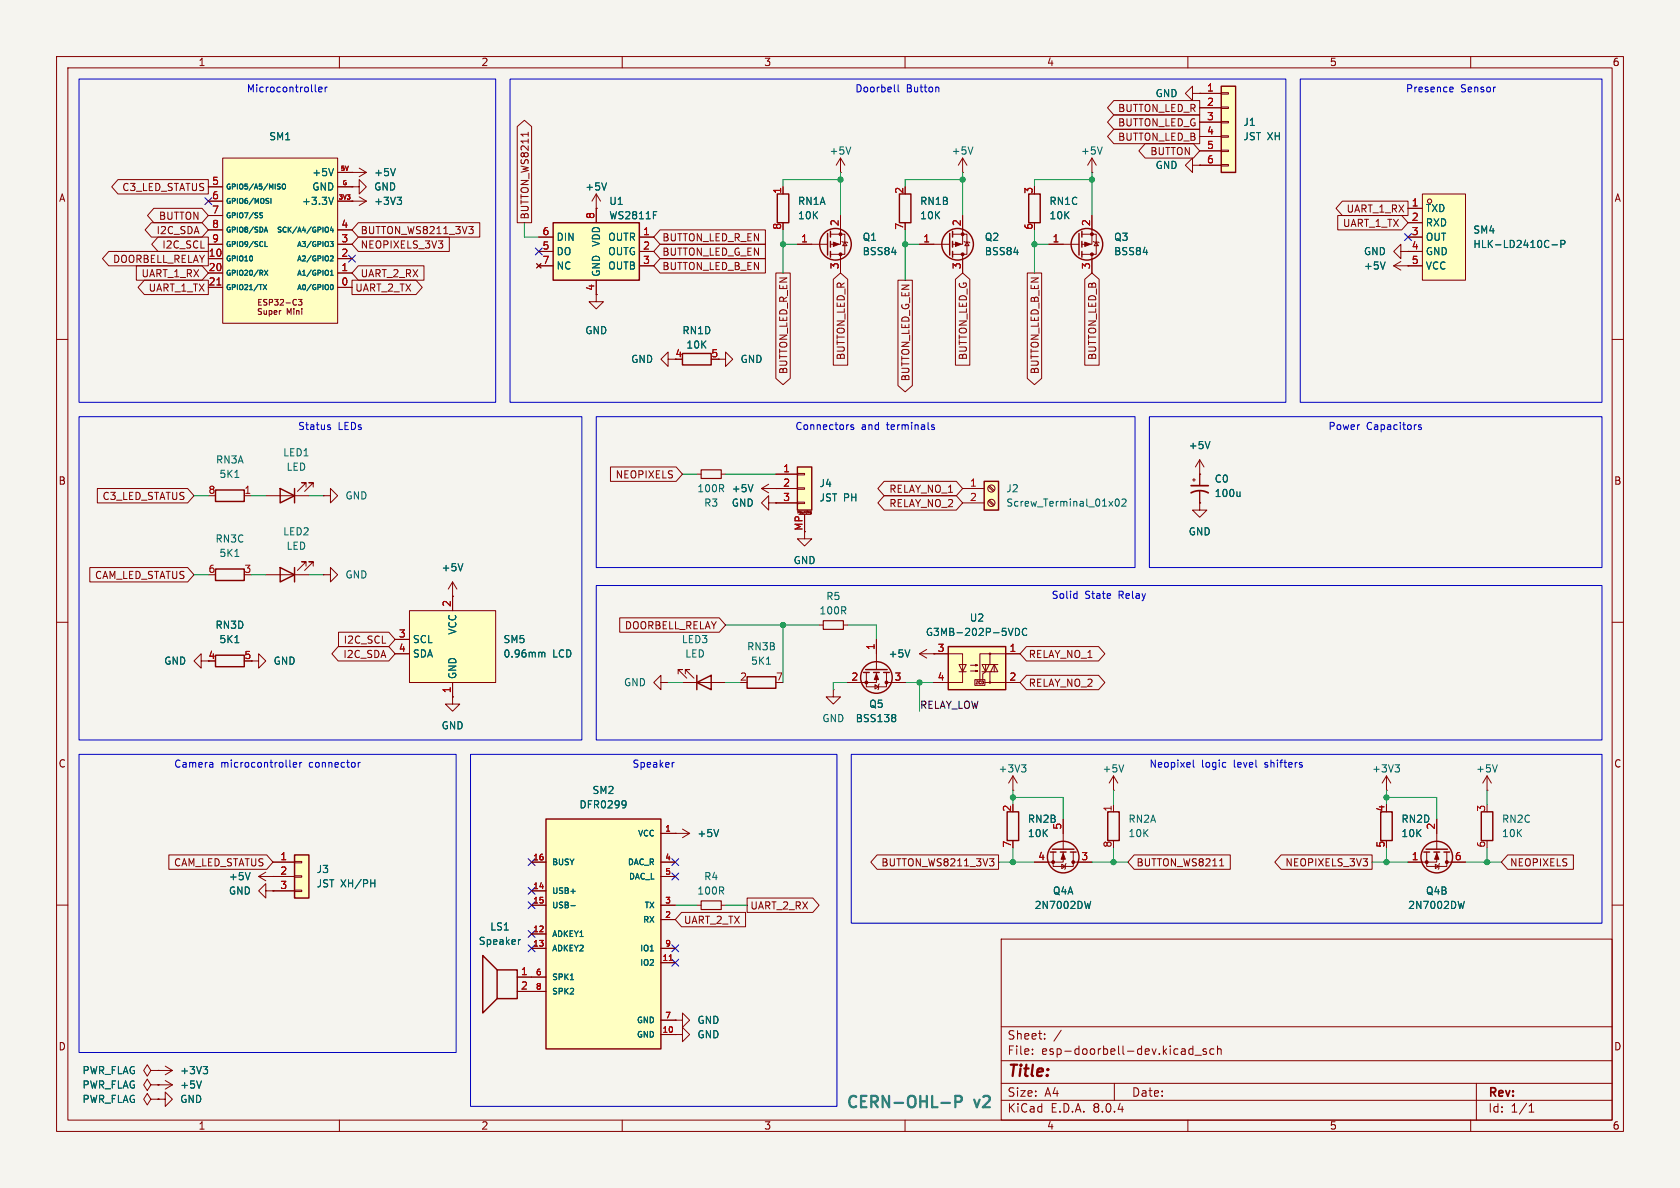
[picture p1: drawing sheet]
<svg xmlns="http://www.w3.org/2000/svg" width="297mm" height="210mm" viewBox="0 0 297 210" stroke-linecap="round" stroke-linejoin="round" font-family="sans-serif">
<path d="M0 0h297v210h-297z" fill="#f5f4ef" stroke="#f5f4ef" stroke-width=".18"/>
<g fill="none" stroke="#840000" stroke-width=".18">
<path d="M10 10h277v190h-277zM12 12h273v186h-273zM60 10v2M110 10v2M160 10v2M210 10v2M260 10v2M10 60h2M285 60h2M10 110h2M285 110h2M10 160h2"/>
<path d="M285 160h2M177 166h108v32h-108zM60 198v2M110 198v2M160 198v2M177 194.5h108M177 191.5h108M177 187.5h108M177 181.5h108M182.5 186.3v.1M182.5 185.5v.1M184.7 183.6v.1"/>
<path d="M184.7 182.8v.1M187.6 182.1l-1.3 2M197 191.5v3M210 198v2M210.9 184.9v1.5M210.9 185.5l-.4-.1-.3 .3v.4l.1 .2h.6M211.2 186.5h1.2M213.2 185.5l-.3-.1-.2 .2v.2l.5 .2v.3h-.5M214.6 185.5l-.4-.1-.3 .3v.4l.1 .2h.6M215.2 185.5l.3-.1 .3 .1 .1 .9M215.2 184.9v1.5M260 198v2"/>
<path d="M261 191.5v6.5M270.3 196.6h.9M270.3 195.5l.4-.4v1.5"/>
</g>
<path d="M167.6 114.3h10.2v7.6h-10.2z" fill="#ffffc2"/>
<g fill="none" stroke="#840000" stroke-width=".18">
<path d="M138.4 33v1.3M148.6 30.5h.1M148.6 38.1v5.1h-1.8M148.6 27.9l-.8 1.3M148.6 27.9v2.6M148.6 27.9l.8 1.3M170.2 38.1v5.1h-1.8M170.2 30.5h.1M170.2 27.9v2.6M170.2 27.9l-.8 1.3M170.2 27.9l.7 1.3M193 38.1v5.1h-1.7"/>
<path d="M141 43.2h5.3M146.8 41.4h2.6v3.6h-2.6M148.6 45v3.3M148.8 42.7l.2 .1h.7l.2 .1M149.4 42.8l.3 .6h-.7zM162.6 43.2h5.3M168.4 41.4h2.5v3.6h-2.5M170.2 45v3.3M170.4 42.7l.2 .1h.7l.1 .1M170.9 42.8l.4 .6h-.7zM185.4 43.2h5.4M191.3 41.4h2.5v3.6h-2.5"/>
<path d="M193 45v3.3M193.3 42.7l.1 .1h.8l.1 .1M193.8 42.8l.4 .6h-.8zM127 63.5h1.3v-1.3l1.2 1.3-1.2 1.3v-1.3M123.2 83.8h.8M127.5 83.8h.8M210.8 84.8h.5M211.1 84.6v.5M212.1 83.8h.1M212.1 81.3v4.6M212.1 86.9v2M212.1 81.3l-.8 1.3"/>
<path d="M212.1 81.3l.8 1.3M165.1 115.6h5.1v5.1h-5.1M169.5 117.5h1.3l-.6 1.2zM169.5 118.7h1.3M171.6 118.6h1.2l-.3 .1v-.2l.3 .1M171.6 117.6h1.2l-.3 .1v-.2l.3 .1M173.6 118.7h2.8l-.6-1.2-.7 1.2M174.2 117.5v1.2l-.5 .4v1M174.9 117.5l-.7 1.2-.6-1.2h2.8M175 118.7v2h5.3M175 115.6h-1.8v4.5M175.8 117.5v1.2"/>
<path d="M180.3 115.6h-5.3v1.9M172.3 120.1h1.8v1.1h-1.8zM174.1 120.7h.9M186.2 150.6v2.6h3.5v-2.6M187.7 152.8l.6 .4-.6 .3zM188 150.6v1.8h-5.1M188 144.8v5.3M188.5 152.7l-.2 .1v.7l-.1 .2M189.7 152.4h3.3M196.8 142.2v1.3M252.2 150.6v2.6h3.6v-2.6M253.7 152.8l.7 .4-.7 .3z"/>
<path d="M254 150.6v1.8h-5.1M254 144.8v5.3M254.5 152.7l-.1 .1v.7l-.1 .2M255.8 152.4h3.3"/>
<circle cx="175" cy="115.6" r=".13"/>
<circle cx="175" cy="120.7" r=".13"/>
</g>
<g fill="none" stroke="#840000" stroke-width=".25">
<path d="M137.4 34.3h2v5.1h-2zM159 34.3h2v5.1h-2zM181.9 34.3h2v5.1h-2zM146.3 41.3v3.8M146.8 40.9v1M146.8 42.7v1M146.8 44.5v1M167.9 41.3v3.8M168.4 40.9v1M168.4 42.7v1M168.4 44.5v1M190.8 41.3v3.8"/>
<path d="M191.3 40.9v1M191.3 42.7v1M191.3 44.5v1M120.6 62.5h5.1v2h-5.1zM167.6 114.3h10.2v7.6h-10.2zM178.1 143.5h2v5.1h-2zM185.7 150.6h1M186.1 150.1h3.8M187.5 150.6h1M189.2 150.6h1M195.8 143.5h2.1v5.1h-2.1zM244.1 143.5h2v5.1h-2z"/>
<path d="M251.7 150.6h1M252.1 150.1h3.8M253.5 150.6h1M255.3 150.6h1M261.9 143.5h2v5.1h-2z"/>
<circle cx="147.7" cy="43.2" r="2.79"/>
<circle cx="169.3" cy="43.2" r="2.79"/>
<circle cx="192.2" cy="43.2" r="2.79"/>
<circle cx="188" cy="151.5" r="2.79"/>
<circle cx="254" cy="151.5" r="2.79"/>
</g>
<path d="M150.4 26l-.4 1.2M172 26l-.4 1.2M213.9 78l-.4 1.3M219.2 86.9v.9M219.2 87.7l-.2 .1M179.5 111.1a.64 .64 0 0 1 .8 .6 .64 .64 0 0 1-.8 .6zM181.5 111.2a.6 .6 0 0 0-.8 .4 .6 .6 0 0 0 .6 .7l.2-.1M192.8 159.3l-.3 1.3M258.9 159.3l-.3 1.3" fill="none" stroke="#006464" stroke-width=".18"/>
<g fill="#840000" stroke="#840000" stroke-width=".18">
<path d="M147.3 42.8l1 .4-1 .4z"/>
<path d="M191.8 42.8l1 .4-1 .4z"/>
<path d="M168.9 42.8l1 .4-1 .4z"/>
<path d="M254 150.9l.4 1h-.8z"/>
<path d="M188 150.9l.3 1h-.7z"/>
<circle cx="148.6" cy="41.4" r=".25"/>
<circle cx="148.6" cy="45" r=".25"/>
<circle cx="193" cy="41.4" r=".25"/>
<circle cx="193" cy="45" r=".25"/>
<circle cx="170.2" cy="41.4" r=".25"/>
<circle cx="170.2" cy="45" r=".25"/>
<circle cx="252.2" cy="152.4" r=".25"/>
<circle cx="255.8" cy="152.4" r=".25"/>
<circle cx="186.2" cy="152.4" r=".25"/>
<circle cx="189.7" cy="152.4" r=".25"/>
</g>
<path d="M210.6 87.1a3.2 3.2 0 0 1 3 0M210.6 85.9h3" fill="none" stroke="#840000" stroke-width=".3"/>
<path d="M124 83.1h3.5v1.5h-3.5z" fill="none" stroke="#840000" stroke-width=".2"/>
<path d="M97.8 39.4h15.2v10.1h-15.2z" fill="#ffffc2"/>
<path d="M97.8 39.4h15.2v10.1h-15.2z" fill="none" stroke="#840000" stroke-width=".25"/>
<g fill="none" stroke="#840000" stroke-width=".18">
<path d="M62.2 35.6h.1M62.2 35.6h2.6M63.5 34.8l1.3 .8M64.8 35.6l-1.3 .7M105.4 36.8h.1M105.4 34.3v5.1M105.4 34.3l-.8 1.3M105.4 34.3l.8 1.3M94.9 46.6l.7 .8M95.2 41.9h2.6M95.2 44.5h2.6M95.2 47h2.6"/>
<path d="M95.6 46.6l-.7 .8M105.4 49.5v3.8h1.3l-1.3 1.3-1.3-1.3h1.3M113 41.9h2.6M113 44.5h2.6M113 47h2.6"/>
</g>
<path d="M70.2 34.9h.8l-.4 .5M70.7 35.4l.3 .2v.3l-.3 .2M107.2 32.3l-.4 1.3M115.5 37.4h.6" fill="none" stroke="#006464" stroke-width=".18"/>
<path d="M39.4 27.9h20.3v29.3h-20.3z" fill="#ffffc2"/>
<g fill="none" stroke="#840000" stroke-width=".18">
<path d="M36.8 35.6h2.6M36.8 33h2.6M36.8 38.1h2.6M39.4 27.9h20.3v29.3h-20.3zM59.7 35.6h2.5M59.7 33h2.5M59.7 30.5h5.1M62.2 30.5h.1M62.2 33h1.3v-1.2l1.3 1.2-1.3 1.3v-1.3M62.2 33h.1M63.5 29.7l1.3 .8M64.8 30.5l-1.3 .7"/>
<path d="M36.8 50.8h2.6M36.8 48.3h2.6M36.8 45.7h2.6M36.8 43.2h2.6M36.8 40.6h2.6M49.6 54.9h.1M52.7 52.9h.7l-.4 .4 .3 .1v.4l-.1 .1-.5-.1M59.7 50.8h2.5M59.7 48.3h2.5M59.7 45.7h2.5M59.7 43.2h2.5M59.7 40.6h2.5"/>
<path d="M246.4 47l1.2 .8M246.4 47h2.5M247.6 46.2l-1.2 .8M248.9 47h.1"/>
</g>
<g fill="none" stroke="#006464" stroke-width=".18">
<path d="M46 38l.4 .2-.1 .3h-.3M46 37.7h.4M47.4 35.1h.1M47.5 35.6v.3M47.9 35.1v.9M49.2 32.5l.3 .1M49.4 33l.1 .2-.1 .2M50 32.6l.3-.1 .1 .2 .1 .4-.2 .3-.4-.1v-.5zM59 34.9l-.5 1.2M59 29.8l-.5 1.3M69.9 29.8l-.4 1.3M46.5 50.3l.6 .9"/>
<path d="M46.7 41l.3-.8 .3 .8M46.8 47.8l.5 .9M46.8 40.8h.4M46.8 42.7v.9h.5M47.1 50.3l-.6 .9M47.3 47.8l-.5 .9M57.7 40.2h.2l.2 .3-.1 .4-.3 .1M58.4 42.7h.5l-.3 .3 .3 .1v.4h-.5M58.4 50.7l.2-.4a.43 .43 0 0 1 .3 .5 .43 .43 0 0 1-.4 .4l-.1-.3M58.4 45.3l.3-.1 .2 .3-.5 .6h.5M58.4 48.7h.5M58.4 48l.3-.2v.9"/>
<path d="M58.6 40.1l-.2 .6h.6M58.8 40.5v.5M244.9 46.3l-.4 1.3"/>
</g>
<path d="M38.3 50.4h.8" fill="none" stroke="#a90000" stroke-width=".18"/>
<path d="M251.5 34.3h7.6v15.2h-7.6z" fill="#ffffc2"/>
<g fill="none" stroke="#840000" stroke-width=".18">
<path d="M248.9 36.8h2.6M248.9 39.4h2.6M251.5 34.3h7.6v15.2h-7.6zM247.6 44.5v-1.3l-1.2 1.3 1.2 1.2v-1.2h3.9M248.9 41.9h2.6M248.9 47h2.6M47 87.6h7.6M54.1 86.1v-.8h-.8h.8l-1.5 1.6M55.4 86.1v-.8h-.8h.8l-1.6 1.6M47 101.6h7.6M54.1 100.1v-.8h-.8h.8l-1.5 1.5M55.4 100.1v-.8h-.8h.8l-1.6 1.5"/>
<path d="M27.9 189.2h.1M27.9 189.2h2.6M29.2 188.5l1.3 .7M30.5 189.2l-1.3 .8"/>
<circle cx="252.7" cy="35.6" r=".38"/>
</g>
<path d="M274.4 43.3h.9M275.9 43.2l.6-.1 .2-.2-.1-.3-.7-.1v1.3M35.9 188.5h.8l-.4 .5M36.5 189l.2 .3v.3l-.2 .2" fill="none" stroke="#006464" stroke-width=".18"/>
<path d="M49.5 86.4l2.6 1.2-2.6 1.3zM52.1 86.4v2.5M49.5 100.3l2.6 1.3-2.6 1.3zM52.1 100.3v2.6" fill="none" stroke="#840000" stroke-width=".25"/>
<path d="M52.1 151.1h2.5v7.7h-2.5z" fill="#ffffc2"/>
<g fill="none" stroke="#840000" stroke-width=".18">
<path d="M118.1 63.5v-1.3l-1.3 1.3 1.3 1.3v-1.3h1.3M43.2 87.6h1.2M57.1 87.6h1.3v-1.2l1.3 1.2-1.3 1.3v-1.3M57.1 87.6h.1M35.6 116.8v-1.2l-1.3 1.2 1.3 1.3v-1.3h1.2M44.4 116.8h1.3v-1.2l1.3 1.2-1.3 1.3v-1.3M57.1 101.6h1.3v-1.3l1.3 1.3-1.3 1.3v-1.3M57.1 101.6h.1M80 105.4h.1M80 102.9l-.8 1.2M80 102.9v2.5M80 102.9l.8 1.2"/>
<path d="M80 123.2v1.3h1.3l-1.3 1.2-1.3-1.2h1.3M80 123.2h.1M45.7 154.9h6.4M45.7 154.9l1.3 .8M47 157.5v-1.3l-1.3 1.3 1.3 1.3v-1.3h1.3M47 154.2l-1.3 .7M48.3 157.5h.1M48.3 154.9h.1M48.3 152.4h3.8M48.3 157.5h3.8M52.1 157.4h1.2v.2h-1.2zM52.1 154.8h1.2v.3h-1.2z"/>
<path d="M52.1 152.3h1.2v.2h-1.2zM26.7 194.3l-.7-1-.6 1 .6 1 .7-1h1.2M26.7 191.8l-.7-1-.6 1 .6 1 .7-1h1.2M26.7 189.2l-.7-1-.6 1 .6 1 .7-1h1.2M27.9 194.3h.1M27.9 191.8h.1M27.9 189.2h.1M27.9 194.3h1.3v-1.3l1.3 1.3-1.3 1.3v-1.3M27.9 191.8h2.6M29.2 191l1.3 .8M30.5 191.8l-1.3 .7"/>
</g>
<path d="M38.1 86.6h5.1v2h-5.1zM38.1 115.8h5.1v2.1h-5.1zM38.1 100.6h5.1v2h-5.1zM52.1 151.1h2.5v7.7h-2.5z" fill="none" stroke="#840000" stroke-width=".25"/>
<path d="M41.5 98.4h.7M41.5 84.4h.7M81.8 99.6l-.4 1.3M41.5 113.6h.7M44.2 154.2l-.4 1.3M65.5 156.1h.8M66.3 155.5v1.3M35.6 191.1l-.4 1.2" fill="none" stroke="#006464" stroke-width=".18"/>
<path d="M72.4 108h15.2v12.7h-15.2z" fill="#ffffc2"/>
<path d="M210.8 16.5v-1.3l-1.3 1.3 1.3 1.3v-1.3h1.3M212.1 16.5h.1M193 30.5h.1M193 27.9l-.7 1.3M193 27.9v2.6M193 27.9l.8 1.3M69.8 113h2.6M69.8 115.6h2.6M72.4 108h15.2v12.7h-15.2zM80 105.4v2.6M80 120.7v2.5" fill="none" stroke="#840000" stroke-width=".18"/>
<path d="M194.9 26l-.5 1.2M95.8 115.5l.2-.2 .3 .1v.7" fill="none" stroke="#006464" stroke-width=".18"/>
<path d="M215.9 15.2h2.5v15.3h-2.5z" fill="#ffffc2"/>
<g fill="none" stroke="#840000" stroke-width=".18">
<path d="M212.1 16.5h3.8M212.1 19.1h3.8M215.9 18.9h1.3v.3h-1.3zM215.9 16.4h1.3v.2h-1.3zM210.8 29.2v-1.3l-1.3 1.3 1.3 1.3v-1.3h1.3M212.1 29.2h.1M212.1 21.6h3.8M212.1 24.1h3.8M212.1 26.7h3.8M212.1 29.2h3.8M215.9 29.1h1.3v.2h-1.3zM215.9 26.5h1.3v.3h-1.3z"/>
<path d="M215.9 24h1.3v.3h-1.3zM215.9 21.5h1.3v.2h-1.3z"/>
</g>
<path d="M215.9 15.2h2.5v15.3h-2.5z" fill="none" stroke="#840000" stroke-width=".25"/>
<path d="M174 85.1h2.5v5.1h-2.5z" fill="#ffffc2"/>
<path d="M174 85.1h2.5v5.1h-2.5z" fill="none" stroke="#840000" stroke-width=".25"/>
<g fill="none" stroke="#840000" stroke-width=".18">
<path d="M170.2 86.4h3.8M170.2 88.9h3.8M174.7 88.6l.9 .8M174.7 86l.9 .9M174.9 88.4l.9 .8M174.9 85.9l.9 .8"/>
<circle cx="175.3" cy="86.4" r=".63"/>
<circle cx="175.3" cy="88.9" r=".63"/>
</g>
<path d="M197.3 88.3l.1-.1a.68 .68 0 0 1 .5 .6 .68 .68 0 0 1-.5 .7l-.1-.1-.2-.4zM198.4 88.3l.4-.1 .3 .4-.8 .9h.8" fill="none" stroke="#006464" stroke-width=".18"/>
<path d="M141 82.6h2.5v7.6h-2.5z" fill="#ffffc2"/>
<g fill="none" stroke="#840000" stroke-width=".18">
<path d="M137.2 83.8h3.8M137.2 86.4h3.8M137.2 88.9h3.8M141 88.8h1.2v.2h-1.2zM141 86.2h1.2v.3h-1.2zM141 83.7h1.2v.2h-1.2zM141.2 90.9h2.1M142.2 90.9v3.1M143.3 90.5h.1v.3h-.1M143.3 90.7h.1M212.1 88.9v1.3h1.3l-1.3 1.2-1.3-1.2h1.3M212.1 88.9h.1"/>
<path d="M153.2 118.9v2.5h3.5v-2.5M154.9 118.9v1.8h-5M154.9 113v5.4M154.7 121l.6 .4-.6 .4zM155.4 120.9l-.1 .1v.8l-.1 .1M156.7 120.7h3.3M119.4 147.3h.1M119.4 147.3h2.5M120.6 146.6l1.3 .7M121.9 147.3l-1.3 .8M91.4 172.7h2.6M91.4 175.3h2.6"/>
<path d="M119.4 180.3h1.2v-1.2l1.3 1.2-1.3 1.3v-1.3M119.4 180.3h.1"/>
</g>
<g fill="none" stroke="#840000" stroke-width=".25">
<path d="M141 82.6h2.5v7.6h-2.5zM152.7 118.9h1M153 118.4h3.8M154.4 118.9h1M156.2 118.9h1M87.9 171.5h3.5v5h-3.5zM87.9 171.5l-2.6-2.6v10.2l2.6-2.6"/>
<circle cx="154.9" cy="119.8" r="2.79"/>
</g>
<path d="M158.1 126.3l.3 .3-.3 .3 .3 .2v.2l-.3 .3M127.1 146.6l-.5 1.3M92 166.1l-.3 .1" fill="none" stroke="#006464" stroke-width=".18"/>
<g fill="#840000" stroke="#840000" stroke-width=".18">
<path d="M154.9 119.1l.4 1h-.7z"/>
<circle cx="153.2" cy="120.6" r=".25"/>
<circle cx="156.7" cy="120.6" r=".25"/>
</g>
<path d="M96.5 144.8h20.3v40.6h-20.3z" fill="#ffffc2"/>
<path d="M123.2 119.4v2.5M132.1 119.6h5.1v2.1h-5.1zM123.2 120.7l2.5-1.3v2.5zM96.5 144.8h20.3v40.6h-20.3z" fill="none" stroke="#840000" stroke-width=".25"/>
<g fill="none" stroke="#840000" stroke-width=".18">
<path d="M196.9 17.8h15.2v2.5h-15.2l-1.1-1.2zM212.1 16.5h.1M212.1 16.5h3.8M212.1 19.1h3.8M20.9 31.7h15.9v2.6h-15.9l-1.2-1.3zM26.8 39.4h8.9l1.1 1.2-1.1 1.3h-8.9l-1.1-1.3zM27.2 36.8h8.5l1.1 1.3-1.1 1.3h-8.5l-1.1-1.3zM36.8 35.6h2.6M36.8 33h2.6M36.8 38.1h2.6M59.7 35.6h2.5M59.7 33h2.5"/>
<path d="M59.7 30.5h2.5M62.2 33h.1M62.2 30.5h.1M62.2 35.6h.1M63.3 39.4h21.5v2.5h-21.5l-1.1-1.3zM91.4 22.4l1.3-1.1 1.3 1.1v17h-2.6zM93.4 23.4v.7M105.4 36.8h.1M105.4 36.8v2.6M138.4 33v1.3M148.6 38.1v2.5M170.2 38.1v2.5"/>
<path d="M193 38.1v2.5M196.9 22.9h15.2v2.5h-15.2l-1.1-1.3zM196.9 20.3h15.2v2.6h-15.2l-1.1-1.3zM202.4 25.4h8.6l1.1 1.3-1.1 1.2h-8.6l-1.1-1.2zM212.1 29.2h.1M212.1 21.6h3.8M212.1 24.1h3.8M212.1 26.7h3.8M212.1 29.2h3.8M236.5 38.1h11.3l1.1 1.3-1.1 1.2h-11.3zM237.3 35.6h11.6v2.5h-11.6l-1.1-1.3zM248.9 36.8h2.6"/>
<path d="M248.9 39.4h2.6M19.2 44.4h17.6v2.6h-17.6l-1.1-1.3zM24.1 47h11.6l1.1 1.3-1.1 1.2h-11.6zM25.5 49.5h11.3v2.6h-11.3l-1.1-1.3zM27.9 41.9h8.9v2.6h-8.9l-1.1-1.3zM36.8 50.8h2.6M36.8 48.3h2.6M36.8 45.7h2.6M36.8 43.2h2.6M36.8 40.6h2.6M59.7 50.8h2.5M59.7 48.3h2.5"/>
<path d="M59.7 45.7h2.5M59.7 43.2h2.5M59.7 40.6h2.5M62.2 49.5h11.3l1.2 1.3-1.2 1.3h-11.3zM63.3 47h11.7v2.5h-11.7l-1.1-1.2zM63.3 41.9h16.1v2.6h-16.1l-1.1-1.3zM82.9 40h.8l-.5 .5 .4 .1 .1 .5-.3 .2h-.3M94.9 46.6l.7 .8M95.2 41.9h2.6M95.2 44.5h2.6M95.2 47h2.6M95.6 46.6l-.7 .8"/>
<path d="M105.4 49.5v2.6M113 41.9h2.6M113 44.5h2.6M113 47h2.6M116.7 43.2h18.6v2.5h-18.6l-1.1-1.2zM116.7 45.7h18.6v2.6h-18.6l-1.1-1.3zM116.7 40.6h18.6v2.6h-18.6l-1.1-1.3zM137.2 48.3h2.5v18.6l-1.3 1.1-1.2-1.1zM141 43.2h2.5M147.3 49.4l1.3-1.1 1.3 1.1v15.2h-2.6zM148.6 45.7v2.6M158.7 49.5h2.6v18.7l-1.3 1.1-1.3-1.1z"/>
<path d="M162.6 43.2h2.5M168.9 49.4l1.3-1.1 1.3 1.1v15.2h-2.6zM170.2 45.7v2.6M181.6 48.3h2.6v18.6l-1.3 1.1-1.3-1.1zM185.4 43.2h2.6M191.8 49.4l1.2-1.1 1.3 1.1v15.2h-2.5zM193 45.7v2.6M248.9 47h.1M248.9 41.9h2.6M248.9 44.5h2.6M248.9 47h2.6M17.2 86.4h16l1.1 1.2-1.1 1.3h-16z"/>
<path d="M107.9 82.5h11.6l1.1 1.3-1.1 1.3h-11.6zM134.6 86.4l1.3 .7M134.6 86.4h6.4M135.9 88.9v-1.3l-1.3 1.3 1.3 1.3v-1.3h1.3M135.9 85.6l-1.3 .8M137.2 88.9h.1M137.2 86.4h.1M137.2 83.8h3.8M137.2 88.9h3.8M142.2 90.9v4.4h1.3l-1.3 1.2-1.2-1.2h1.2M156.3 87.6h12.8l1.1 1.3-1.1 1.3h-12.8l-1.1-1.3zM156.3 85.1h12.8l1.1 1.3-1.1 1.2h-12.8l-1.1-1.2z"/>
<path d="M212.1 83.8h.1M212.1 88.9h.1M212.1 83.8v2.1M212.1 86.9v2M15.9 100.3h17.3l1.1 1.3-1.1 1.3h-17.3zM59.8 114.3h8.9l1.1 1.3-1.1 1.2h-8.9l-1.1-1.2zM59.8 111.8h8.9l1.1 1.2-1.1 1.3h-8.9zM69.8 115.6h2.6M69.8 113h2.6M80 105.4h.1M80 105.4v2.6M109.6 109.2h17.6l1.1 1.3-1.1 1.3h-17.6z"/>
<path d="M119.9 119.1v-.7h.7h-.7l1.5 1.5M121.2 119.1v-.7h.7h-.7l1.5 1.5M144.8 110.5h.7M149.1 110.5h.8M154.9 113v2.6M162.6 115.6l1.2 .7M162.6 115.6h5M163.8 114.8l-1.2 .8M165.1 115.6h.1M177.8 115.6h2.5M181.5 114.3h12.7l1.1 1.3-1.1 1.2h-12.7l-1.2-1.2zM181.5 119.4h12.7l1.1 1.3-1.1 1.2h-12.7l-1.2-1.2z"/>
<path d="M80 123.2h.1M80 120.7v2.5M116.8 120.7v-1.3l-1.2 1.3 1.2 1.2v-1.2h1.3M118.1 120.7h.1M120.6 120.7h7.7M147.3 121.9v1.3h1.3l-1.3 1.3-1.3-1.3h1.3M147.3 121.9h.1M149.9 120.7h2.5M157.5 120.7h2.5M165.1 120.7h2.5M177.8 120.7h2.5M179.1 139.7h.1"/>
<path d="M179.1 137.2l-.8 1.2M179.1 137.2v2.5M179.1 137.2l.7 1.2M196.8 139.7h.1M196.8 137.2l-.7 1.2M196.8 137.2v2.5M196.8 137.2l.8 1.2M245.1 139.7h.1M245.1 137.2l-.8 1.2M245.1 137.2v2.5M245.1 137.2l.8 1.2M262.9 139.7h.1"/>
<path d="M262.9 137.2l-.8 1.2M262.9 137.2v2.5M262.9 137.2l.8 1.2M29.8 151.1h17.3l1.2 1.3-1.2 1.3h-17.3zM48.3 154.9h.1M48.3 157.5h.1M48.3 157.5h3.8M48.3 152.4h3.8M48.3 154.9h3.8M94 157.5h2.5M94 152.4h2.5M116.8 147.3h2.6"/>
<path d="M116.8 152.4h2.6M116.8 154.9h2.6M119.4 147.3h.1M132.1 158.7h11.6l1.1 1.3-1.1 1.3h-11.6zM155.1 151.1h21.4v2.6h-21.4l-1.2-1.3zM174.9 151.8h.8l-.4 .5 .4 .1v.4l-.2 .3h-.4M182.9 152.4h2.5M188 144.8v2.5M190.5 152.4h2.5M200.5 151.1h17v2.6h-17l-1.1-1.3zM215.6 153.1h.7M226.5 151.1h16.1v2.6h-16.1l-1.1-1.3z"/>
<path d="M248.9 152.4h2.6M254 144.8v2.5M256.5 152.4h2.6M266.5 151.1h11.7v2.6h-11.7l-1.1-1.3zM91.4 172.7h5.1M91.4 175.3h5.1M94 165.1h2.5M94 167.6h2.5M94 160h2.5M116.8 170.2h2.6M116.8 167.6h2.6M116.8 160h2.6"/>
<path d="M116.8 162.6h2.6M120.5 161.3h11.3v2.5h-11.3l-1.1-1.2zM123.2 160h.8M127.5 160h.8M27.9 191.8h.1M27.9 189.2h.1M27.9 194.3h.1M116.8 180.3h2.6M116.8 182.9h2.6M119.4 182.9h1.2v-1.3l1.3 1.3-1.3 1.3v-1.3M119.4 182.9h.1M119.4 180.3h.1"/>
</g>
<path d="M38.3 50.4h.8M118.3 169.8h.6" fill="none" stroke="#a90000" stroke-width=".18"/>
<g fill="none" stroke="#006464" stroke-width=".18">
<path d="M46 38l.4 .2-.1 .3h-.3M46 37.7h.4M47.4 35.1h.1M47.5 35.6v.3M47.9 35.1v.9M49.2 32.5l.3 .1M49.4 33l.1 .2-.1 .2M50 32.6l.3-.1 .1 .2 .1 .4-.2 .3-.4-.1v-.5zM59 34.9l-.5 1.2M59 29.8l-.5 1.3M69.9 29.8l-.4 1.3M70.2 34.9h.8l-.4 .5"/>
<path d="M70.7 35.4l.3 .2v.3l-.3 .2M107.2 32.3l-.4 1.3M115.5 37.4h.6M46.5 50.3l.6 .9M46.7 41l.3-.8 .3 .8M46.8 47.8l.5 .9M46.8 40.8h.4M46.8 42.7v.9h.5M47.1 50.3l-.6 .9M47.3 47.8l-.5 .9M57.7 40.2h.2l.2 .3-.1 .4-.3 .1M58.4 42.7h.5l-.3 .3 .3 .1v.4h-.5"/>
<path d="M58.4 50.7l.2-.4a.43 .43 0 0 1 .3 .5 .43 .43 0 0 1-.4 .4l-.1-.3M58.4 45.3l.3-.1 .2 .3-.5 .6h.5M58.4 48.7h.5M58.4 48l.3-.2v.9M58.6 40.1l-.2 .6h.6M58.8 40.5v.5M244.9 46.3l-.4 1.3M274.4 43.3h.9M275.9 43.2l.6-.1 .2-.2-.1-.3-.7-.1v1.3M213.9 78l-.4 1.3M81.8 99.6l-.4 1.3M133.1 85.7l-.4 1.2"/>
<path d="M219.2 86.9v.9M219.2 87.7l-.2 .1M41.5 113.6h.7M95.8 115.5l.2-.2 .3 .1v.7M135.5 117.4h.7M160.8 114.9l-.4 1.2M179.5 111.1a.64 .64 0 0 1 .8 .6 .64 .64 0 0 1-.8 .6zM181.5 111.2a.6 .6 0 0 0-.8 .4 .6 .6 0 0 0 .6 .7l.2-.1M158.1 126.3l.3 .3-.3 .3 .3 .2v.2l-.3 .3M180.6 135.2h.8l-.5 .5M181.1 135.7l.3 .2v.3l-.3 .3M198.7 135.2l-.5 1.3"/>
<path d="M246.6 135.2h.8l-.4 .5M247.2 135.7l.2 .2v.3l-.2 .3M264.7 135.2l-.4 1.3M44.2 154.2l-.4 1.3M65.5 156.1h.8M66.3 155.5v1.3M110.4 141.5l.2 .2a1.03 1.03 0 0 1-.2 1.1M110.7 142.1l-.3 .2M127.1 146.6l-.5 1.3M192.8 159.3l-.3 1.3M258.9 159.3l-.3 1.3M92 166.1l-.3 .1"/>
<path d="M100.8 173.2h.6M100.9 160.1h.8M35.6 191.1l-.4 1.2M35.9 188.5h.8l-.4 .5M36.5 189l.2 .3v.3l-.2 .2"/>
</g>
<path d="M145.5 109.7h3.6v1.6h-3.6zM124 159.3h3.5v1.5h-3.5z" fill="none" stroke="#840000" stroke-width=".2"/>
<path d="M166.4 195h1.5M168.9 194.8h.8a.54 .54 0 0 0 .4-.5 .54 .54 0 0 0-.4-.6h-.8v2" fill="none" stroke="#0099b0" stroke-width=".4"/>
<g fill="none" stroke="#0000c2" stroke-width=".18">
<path d="M14 14h73.6v57.1h-73.6zM55.7 16.1l.2 .1M56.3 15.8l.6-.1v-.2l-.4-.1-.2 .2 .1 .6h.5M57.5 15.4v.8M57.8 15.4l-.3 .2M90.2 14h137.1v57.1h-137.1zM158.2 16.2h.1M158.8 15v1.1l.2 .1M165.8 15.4l.2 .2v.6M229.9 14h53.3v57.1h-53.3zM256.4 16.2h.4M256.4 15.5l.3-.1 .2 .3-.6 .1"/>
<path d="M14 73.7h88.9v57.1h-88.9zM58.1 75.5l.3 .1 .1 .2-.2 .1h-.3M58.1 75.1h.3M105.4 73.7h95.3v26.6h-95.3zM150.9 75.1h-.3l-.2 .2 .1 .2 .4 .1v.3h-.5M165.2 75.1h-.3l-.2 .2v.2l.5 .1v.3h-.5M203.2 73.7h80v26.6h-80zM251.2 75.1h-.3l-.1 .2v.2l.4 .1v.3h-.4M105.4 103.5h177.8v27.3h-177.8zM190 104.9l.4 .1M190.4 104.5v1.3M190.4 105.7l-.4 .1"/>
<path d="M14 133.4h66.6v52.7h-66.6zM37.5 134.8l.1 .2v.6M37.6 135.6h-.1M37.6 135.1h-.1M51.2 134.4v1l.2 .2M51.8 135.2l.6-.1v-.3h-.4l-.2 .2 .1 .6h.5M53 134.8v.8M53.4 134.8l-.4 .2M63.3 134.8v.8M63.7 134.8l-.4 .2M83.2 133.4h64.8v62.2h-64.8zM119.2 134.8l-.3 .1"/>
<path d="M150.5 133.4h132.7v29.8h-132.7zM211 134.4v1l.1 .2M216.6 134.8h.1M216.7 135.6h-.1M230.1 135.2l.1 .2-.1 .2M230.1 134.8h.1"/>
</g>
<g fill="none" stroke="#009600" stroke-width=".18">
<path d="M92.7 39.4v2.5h2.5M148.6 31.8h-10.2v1.2M148.6 30.5v7.6M170.2 30.5v7.6M170.2 31.8h-10.2v1.2M193 31.8h-10.1v1.2M193 30.5v7.6M138.4 40.6v7.7M138.4 43.2h2.6M160 40.6v8.9M160 43.2h2.6M182.9 40.6v7.7"/>
<path d="M182.9 43.2h2.5M34.3 87.6h2.5M44.4 87.6h2.6M54.6 87.6h2.5M120.6 83.8h2.6M128.3 83.8h8.9M34.3 101.6h2.5M44.4 101.6h2.6M54.6 101.6h2.5M128.3 110.5h16.5M138.4 110.5v10.2M149.9 110.5h5v2.5"/>
<path d="M118.1 120.7h2.5M128.3 120.7h2.5M149.9 120.7h-2.6v1.2M160 120.7h5.1M162.6 120.7v5M179.1 139.7v2.5M196.8 139.7v2.5M245.1 139.7v2.5M262.9 139.7v2.5M176.5 152.4h6.4M179.1 149.9v2.5M179.1 141h8.9v3.8"/>
<path d="M193 152.4h6.4M196.8 149.9v2.5M242.6 152.4h6.3M245.1 149.9v2.5M245.1 141h8.9v3.8M259.1 152.4h6.3M262.9 149.9v2.5M119.4 160h3.8M128.3 160h3.8"/>
</g>
<g fill="none" stroke="#000084" stroke-width=".18">
<path d="M36.2 35l1.2 1.2M37.4 35l-1.2 1.2M61.6 45.1l1.2 1.2M62.8 45.1l-1.2 1.2M94.6 43.8l1.3 1.3M95.9 43.8l-1.3 1.3M248.3 41.3l1.2 1.2M249.5 41.3l-1.2 1.2M93.4 159.4l1.2 1.2M93.4 156.9l1.2 1.2M93.4 151.8l1.2 1.2M94.6 159.4l-1.2 1.2"/>
<path d="M94.6 156.9l-1.2 1.2M94.6 151.8l-1.2 1.2M118.8 154.3l1.2 1.2M118.8 151.8l1.2 1.2M120 154.3l-1.2 1.2M120 151.8l-1.2 1.2M93.4 167l1.2 1.2M93.4 164.5l1.2 1.2M94.6 167l-1.2 1.2M94.6 164.5l-1.2 1.2M118.8 169.6l1.2 1.2M118.8 167l1.2 1.2"/>
<path d="M120 169.6l-1.2 1.2M120 167l-1.2 1.2"/>
</g>
<g fill="#009600" stroke="#009600" stroke-width=".18">
<circle cx="138.4" cy="110.5" r=".46"/>
<circle cx="193" cy="31.8" r=".46"/>
<circle cx="182.9" cy="43.2" r=".46"/>
<circle cx="179.1" cy="141" r=".46"/>
<circle cx="138.4" cy="43.2" r=".46"/>
<circle cx="162.6" cy="120.7" r=".46"/>
<circle cx="262.9" cy="152.4" r=".46"/>
<circle cx="245.1" cy="152.4" r=".46"/>
<circle cx="245.1" cy="141" r=".46"/>
<circle cx="179.1" cy="152.4" r=".46"/>
<circle cx="196.8" cy="152.4" r=".46"/>
<circle cx="160" cy="43.2" r=".46"/>
<circle cx="148.6" cy="31.8" r=".46"/>
<circle cx="170.2" cy="31.8" r=".46"/>
</g>
<text font-size="2.8" fill="#840000" x="178" y="190.9">Title:</text>
<g font-size="2.8" fill="#0099b0">
<text x="149.4" y="196.4">CERN-OHL-P</text>
<text x="172.3" y="196.4">v2</text>
</g>
<g font-size="2.1" fill="#840000">
<text x="178" y="184">Sheet:</text>
<text x="178" y="186.7">File:</text>
<text x="184.1" y="186.7">esp-doorbell-dev.kicad_sch</text>
<text x="178" y="196.9">KiCad</text>
<text x="178" y="194.1">Size:</text>
<text x="184.7" y="194.1">A4</text>
<text x="185.7" y="196.9">E.D.A.</text>
<text x="193.3" y="196.9">8.0.4</text>
<text x="200" y="194.1">Date:</text>
<text x="263" y="194.3">Rev:</text>
<text x="263" y="196.9">Id:</text>
<text x="267.1" y="196.9">1/1</text>
</g>
<g font-size="1.8" fill="#840000">
<text x="35" y="11.9">1</text>
<text x="85" y="11.9">2</text>
<text x="135" y="11.9">3</text>
<text x="185" y="11.9">4</text>
<text x="235" y="11.9">5</text>
<text x="285" y="11.9">6</text>
<text x="197.6" y="22.5">BUTTON_LED_G</text>
<text x="197.6" y="20">BUTTON_LED_R</text>
<text x="197.6" y="25.1">BUTTON_LED_B</text>
<text x="203.3" y="27.6">BUTTON</text>
<text x="10.3" y="35.9">A</text>
<text x="21.5" y="34">C3_LED_STATUS</text>
<text x="285.3" y="35.9">A</text>
<text x="27.6" y="41.6">I2C_SDA</text>
<text x="28" y="39.1">BUTTON</text>
<text x="63.7" y="41.6">BUTTON_WS8211_3V3</text>
<text x="93.7" y="38.9" transform="rotate(-90 93.7 38.9)">BUTTON_WS8211</text>
<text x="237.3" y="40.3">UART_1_TX</text>
<text x="238" y="37.8">UART_1_RX</text>
<text x="19.9" y="46.7">DOORBELL_RELAY</text>
<text x="28.6" y="44.1">I2C_SCL</text>
<text x="63.7" y="44.1">NEOPIXELS_3V3</text>
<text x="117" y="45.4">BUTTON_LED_G_EN</text>
<text x="117" y="47.9">BUTTON_LED_B_EN</text>
<text x="117" y="42.9">BUTTON_LED_R_EN</text>
<text x="24.9" y="49.2">UART_1_RX</text>
<text x="26.2" y="51.8">UART_1_TX</text>
<text x="62.7" y="51.8">UART_2_TX</text>
<text x="63.7" y="49.2">UART_2_RX</text>
<text x="119.3" y="63.2">4</text>
<text x="149.5" y="63.7" transform="rotate(-90 149.5 63.7)">BUTTON_LED_R</text>
<text x="171.1" y="63.7" transform="rotate(-90 171.1 63.7)">BUTTON_LED_G</text>
<text x="194" y="63.7" transform="rotate(-90 194 63.7)">BUTTON_LED_B</text>
<text x="139.4" y="66.2" transform="rotate(-90 139.4 66.2)">BUTTON_LED_R_EN</text>
<text x="161" y="67.5" transform="rotate(-90 161 67.5)">BUTTON_LED_G_EN</text>
<text x="183.8" y="66.2" transform="rotate(-90 183.8 66.2)">BUTTON_LED_B_EN</text>
<text x="10.3" y="85.9">B</text>
<text x="18" y="88.6">C3_LED_STATUS</text>
<text x="108.7" y="84.8">NEOPIXELS</text>
<text x="157.1" y="89.9">RELAY_NO_2</text>
<text x="157.1" y="87.3">RELAY_NO_1</text>
<text x="285.3" y="85.9">B</text>
<text x="16.7" y="102.6">CAM_LED_STATUS</text>
<text x="60.7" y="114">I2C_SCL</text>
<text x="110.4" y="111.4">DOORBELL_RELAY</text>
<text x="60.6" y="116.5">I2C_SDA</text>
<text x="181.8" y="116.5">RELAY_NO_1</text>
<text x="181.8" y="121.6">RELAY_NO_2</text>
<text x="10.3" y="135.9">C</text>
<text x="285.3" y="135.9">C</text>
<text x="30.7" y="153.4">CAM_LED_STATUS</text>
<text x="155.7" y="153.4">BUTTON_WS8211_3V3</text>
<text x="200.8" y="153.4">BUTTON_WS8211</text>
<text x="227.1" y="153.4">NEOPIXELS_3V3</text>
<text x="266.9" y="153.4">NEOPIXELS</text>
<text x="132.6" y="161">UART_2_RX</text>
<text x="120.8" y="163.5">UART_2_TX</text>
<text x="10.3" y="185.9">D</text>
<text x="285.3" y="185.9">D</text>
<text x="35" y="199.9">1</text>
<text x="85" y="199.9">2</text>
<text x="135" y="199.9">3</text>
<text x="185" y="199.9">4</text>
<text x="235" y="199.9">5</text>
<text x="285" y="199.9">6</text>
</g>
<g font-size="1.8" fill="#0000c2">
<text x="43.5" y="16.6">Microcontroller</text>
<text x="151.1" y="16.6">Doorbell</text>
<text x="160.2" y="16.6">Button</text>
<text x="248.5" y="16.6">Presence</text>
<text x="258.2" y="16.6">Sensor</text>
<text x="52.6" y="76.3">Status</text>
<text x="59.8" y="76.3">LEDs</text>
<text x="140.5" y="76.3">Connectors</text>
<text x="152.3" y="76.3">and</text>
<text x="156.9" y="76.3">terminals</text>
<text x="234.8" y="76.3">Power</text>
<text x="241.6" y="76.3">Capacitors</text>
<text x="185.8" y="106.2">Solid</text>
<text x="191.8" y="106.2">State</text>
<text x="197.9" y="106.2">Relay</text>
<text x="30.7" y="136">Camera</text>
<text x="39" y="136">microcontroller</text>
<text x="54.7" y="136">connector</text>
<text x="111.7" y="136">Speaker</text>
<text x="203.1" y="136">Neopixel</text>
<text x="212.4" y="136">logic</text>
<text x="218.2" y="136">level</text>
<text x="223.9" y="136">shifters</text>
</g>
<g font-size="1.8" fill="#006464">
<text x="204.2" y="17.4">GND</text>
<text x="219.7" y="22.5">J1</text>
<text x="47.5" y="25">SM1</text>
<text x="146.6" y="27.5">+5V</text>
<text x="168.1" y="27.5">+5V</text>
<text x="191" y="27.5">+5V</text>
<text x="219.7" y="25">JST XH</text>
<text x="55.1" y="31.3">+5V</text>
<text x="55.1" y="33.9">GND</text>
<text x="66" y="31.3">+5V</text>
<text x="66" y="33.9">GND</text>
<text x="103.4" y="33.9">+5V</text>
<text x="204.2" y="30.1">GND</text>
<text x="53.3" y="36.4">+3.3V</text>
<text x="66" y="36.4">+3V3</text>
<text x="107.6" y="36.4">U1</text>
<text x="107.6" y="39">WS2811F</text>
<text x="141" y="36.4">RN1A</text>
<text x="141" y="39">10K</text>
<text x="162.6" y="36.4">RN1B</text>
<text x="162.6" y="39">10K</text>
<text x="185.4" y="36.4">RN1C</text>
<text x="185.4" y="39">10K</text>
<text x="252" y="37.7">TXD</text>
<text x="252" y="40.2">RXD</text>
<text x="260.4" y="41.5">SM4</text>
<text x="98.3" y="45.3">DO</text>
<text x="98.3" y="42.8">DIN</text>
<text x="98.3" y="47.9">NC</text>
<text x="106.3" y="43.7" transform="rotate(-90 106.3 43.7)">VDD</text>
<text x="107.4" y="42.8">OUTR</text>
<text x="107.4" y="45.3">OUTG</text>
<text x="107.4" y="47.9">OUTB</text>
<text x="152.4" y="42.8">Q1</text>
<text x="152.4" y="45.3">BSS84</text>
<text x="174" y="42.8">Q2</text>
<text x="174" y="45.3">BSS84</text>
<text x="196.9" y="42.8">Q3</text>
<text x="196.9" y="45.3">BSS84</text>
<text x="241" y="47.9">+5V</text>
<text x="241" y="45.3">GND</text>
<text x="252" y="42.8">OUT</text>
<text x="252" y="45.3">GND</text>
<text x="252" y="47.9">VCC</text>
<text x="260.4" y="44">HLK-LD2410C-P</text>
<text x="106.3" y="49" transform="rotate(-90 106.3 49)">GND</text>
<text x="103.4" y="59.3">GND</text>
<text x="120.5" y="59.3">RN1D</text>
<text x="111.5" y="64.4">GND</text>
<text x="121.2" y="61.8">10K</text>
<text x="130.8" y="64.4">GND</text>
<text x="38.1" y="82.1">RN3A</text>
<text x="50" y="80.9">LED1</text>
<text x="50.6" y="83.4">LED</text>
<text x="210.1" y="79.6">+5V</text>
<text x="38.7" y="84.7">5K1</text>
<text x="61" y="88.5">GND</text>
<text x="123.2" y="87.2">100R</text>
<text x="124.4" y="89.8">R3</text>
<text x="129.3" y="89.8">GND</text>
<text x="129.3" y="87.2">+5V</text>
<text x="144.8" y="86.3">J4</text>
<text x="144.8" y="88.8">JST PH</text>
<text x="177.8" y="87.2">J2</text>
<text x="177.8" y="89.8">Screw_Terminal_01x02</text>
<text x="214.6" y="85.5">C0</text>
<text x="214.6" y="88.1">100u</text>
<text x="50" y="94.8">LED2</text>
<text x="210.1" y="94.8">GND</text>
<text x="38" y="96.1">RN3C</text>
<text x="38.7" y="98.7">5K1</text>
<text x="50.6" y="97.4">LED</text>
<text x="78" y="101.2">+5V</text>
<text x="140.2" y="99.9">GND</text>
<text x="61" y="102.5">GND</text>
<text x="146" y="106.3">R5</text>
<text x="38" y="111.4">RN3D</text>
<text x="38.7" y="113.9">5K1</text>
<text x="72.9" y="113.9">SCL</text>
<text x="80.9" y="112.3" transform="rotate(-90 80.9 112.3)">VCC</text>
<text x="88.9" y="113.9">SM5</text>
<text x="120.4" y="113.9">LED3</text>
<text x="144.8" y="108.8">100R</text>
<text x="163.6" y="112.6">G3MB-202P-5VDC</text>
<text x="171.3" y="110.1">U2</text>
<text x="28.9" y="117.7">GND</text>
<text x="48.3" y="117.7">GND</text>
<text x="72.9" y="116.4">SDA</text>
<text x="88.9" y="116.4">0.96mm</text>
<text x="97.7" y="116.4">LCD</text>
<text x="121" y="116.4">LED</text>
<text x="132" y="115.2">RN3B</text>
<text x="132.7" y="117.7">5K1</text>
<text x="157" y="116.4">+5V</text>
<text x="80.9" y="120.1" transform="rotate(-90 80.9 120.1)">GND</text>
<text x="110.2" y="121.5">GND</text>
<text x="153.6" y="125.3">Q5</text>
<text x="78" y="129.1">GND</text>
<text x="145.3" y="127.9">GND</text>
<text x="151.2" y="127.9">BSS138</text>
<text x="176.4" y="136.8">+3V3</text>
<text x="194.8" y="136.8">+5V</text>
<text x="242.5" y="136.8">+3V3</text>
<text x="260.9" y="136.8">+5V</text>
<text x="102.3" y="143.1">DFR0299</text>
<text x="104.6" y="140.6">SM2</text>
<text x="123.2" y="148.2">+5V</text>
<text x="181.6" y="145.6">RN2B</text>
<text x="181.6" y="148.2">10K</text>
<text x="199.4" y="145.6">RN2A</text>
<text x="199.4" y="148.2">10K</text>
<text x="247.7" y="145.6">RN2D</text>
<text x="247.7" y="148.2">10K</text>
<text x="265.4" y="145.6">RN2C</text>
<text x="265.4" y="148.2">10K</text>
<text x="40.4" y="155.8">+5V</text>
<text x="55.9" y="154.5">J3</text>
<text x="124.4" y="155.8">R4</text>
<text x="40.4" y="158.3">GND</text>
<text x="55.9" y="157.1">JST XH/PH</text>
<text x="123.2" y="158.3">100R</text>
<text x="182.8" y="160.9">2N7002DW</text>
<text x="186" y="158.3">Q4A</text>
<text x="248.8" y="160.9">2N7002DW</text>
<text x="252" y="158.3">Q4B</text>
<text x="84.5" y="167.2">Speaker</text>
<text x="86.6" y="164.7">LS1</text>
<text x="123.2" y="181.2">GND</text>
<text x="123.2" y="183.7">GND</text>
<text x="14.5" y="190.1">PWR_FLAG</text>
<text x="31.8" y="190.1">+3V3</text>
<text x="14.5" y="195.2">PWR_FLAG</text>
<text x="14.5" y="192.6">PWR_FLAG</text>
<text x="31.8" y="195.2">GND</text>
<text x="31.8" y="192.6">+5V</text>
</g>
<g font-size="1.8" fill="#a90000">
<text x="213.3" y="16.3">1</text>
<text x="213.3" y="18.8">2</text>
<text x="213.3" y="21.3">3</text>
<text x="213.3" y="23.9">4</text>
<text x="213.3" y="26.4">5</text>
<text x="213.3" y="29">6</text>
<text x="37.4" y="32.8">5</text>
<text x="37.4" y="35.3">6</text>
<text x="138.2" y="34.4" transform="rotate(-90 138.2 34.4)">1</text>
<text x="159.8" y="34.4" transform="rotate(-90 159.8 34.4)">2</text>
<text x="182.6" y="34.4" transform="rotate(-90 182.6 34.4)">3</text>
<text x="37.4" y="37.8">7</text>
<text x="37.4" y="40.4">8</text>
<text x="60.3" y="40.4">4</text>
<text x="95.8" y="41.7">6</text>
<text x="105.2" y="38.8" transform="rotate(-90 105.2 38.8)">8</text>
<text x="113.6" y="41.7">1</text>
<text x="138.2" y="40.7" transform="rotate(-90 138.2 40.7)">8</text>
<text x="148.3" y="40.1" transform="rotate(-90 148.3 40.1)">2</text>
<text x="159.8" y="40.7" transform="rotate(-90 159.8 40.7)">7</text>
<text x="169.9" y="40.1" transform="rotate(-90 169.9 40.1)">2</text>
<text x="182.6" y="40.7" transform="rotate(-90 182.6 40.7)">6</text>
<text x="192.8" y="40.1" transform="rotate(-90 192.8 40.1)">2</text>
<text x="249.5" y="36.6">1</text>
<text x="249.5" y="39.1">2</text>
<text x="249.5" y="41.7">3</text>
<text x="36.8" y="45.5">10</text>
<text x="37.4" y="42.9">9</text>
<text x="60.3" y="45.5">2</text>
<text x="60.3" y="42.9">3</text>
<text x="95.8" y="44.2">5</text>
<text x="95.8" y="46.7">7</text>
<text x="113.6" y="44.2">2</text>
<text x="113.6" y="46.7">3</text>
<text x="141.5" y="42.9">1</text>
<text x="148.3" y="47.7" transform="rotate(-90 148.3 47.7)">3</text>
<text x="163.1" y="42.9">1</text>
<text x="169.9" y="47.7" transform="rotate(-90 169.9 47.7)">3</text>
<text x="186" y="42.9">1</text>
<text x="192.8" y="47.7" transform="rotate(-90 192.8 47.7)">3</text>
<text x="249.5" y="44.2">4</text>
<text x="249.5" y="46.7">5</text>
<text x="36.8" y="48">20</text>
<text x="36.8" y="50.5">21</text>
<text x="60.3" y="50.5">0</text>
<text x="60.3" y="48">1</text>
<text x="105.2" y="51.5" transform="rotate(-90 105.2 51.5)">4</text>
<text x="125.7" y="63.2">5</text>
<text x="138.4" y="83.6">1</text>
<text x="36.8" y="87.4">8</text>
<text x="43.1" y="87.4">1</text>
<text x="138.4" y="86.1">2</text>
<text x="138.4" y="88.6">3</text>
<text x="171.4" y="86.1">1</text>
<text x="171.4" y="88.6">2</text>
<text x="142" y="93.9" transform="rotate(-90 142 93.9)">MP</text>
<text x="36.8" y="101.3">6</text>
<text x="43.1" y="101.3">3</text>
<text x="79.8" y="107.4" transform="rotate(-90 79.8 107.4)">2</text>
<text x="70.4" y="112.8">3</text>
<text x="36.8" y="116.6">4</text>
<text x="43.1" y="116.6">5</text>
<text x="70.4" y="115.3">4</text>
<text x="154.7" y="115" transform="rotate(-90 154.7 115)">1</text>
<text x="165.7" y="115.3">3</text>
<text x="178.4" y="115.3">1</text>
<text x="79.8" y="122.6" transform="rotate(-90 79.8 122.6)">1</text>
<text x="130.7" y="120.4">2</text>
<text x="137.1" y="120.4">7</text>
<text x="150.4" y="120.4">2</text>
<text x="158" y="120.4">3</text>
<text x="165.7" y="120.4">4</text>
<text x="178.4" y="120.4">2</text>
<text x="178.8" y="143.6" transform="rotate(-90 178.8 143.6)">2</text>
<text x="196.6" y="143.6" transform="rotate(-90 196.6 143.6)">1</text>
<text x="244.9" y="143.6" transform="rotate(-90 244.9 143.6)">4</text>
<text x="262.6" y="143.6" transform="rotate(-90 262.6 143.6)">3</text>
<text x="178.8" y="149.9" transform="rotate(-90 178.8 149.9)">7</text>
<text x="187.7" y="146.8" transform="rotate(-90 187.7 146.8)">5</text>
<text x="196.6" y="149.9" transform="rotate(-90 196.6 149.9)">8</text>
<text x="244.9" y="149.9" transform="rotate(-90 244.9 149.9)">5</text>
<text x="253.7" y="146.8" transform="rotate(-90 253.7 146.8)">2</text>
<text x="262.6" y="149.9" transform="rotate(-90 262.6 149.9)">6</text>
<text x="49.5" y="152.1">1</text>
<text x="49.5" y="154.7">2</text>
<text x="183.4" y="152.1">4</text>
<text x="191.1" y="152.1">3</text>
<text x="249.5" y="152.1">1</text>
<text x="257.1" y="152.1">6</text>
<text x="49.5" y="157.2">3</text>
<text x="92" y="172.5">1</text>
<text x="92" y="175">2</text>
</g>
<text font-size="1.8" fill="#0f0f0f" x="162.6" y="125.4">RELAY_LOW</text>
<g font-size="1.4" fill="#840000">
<text x="45.4" y="55.9">Super</text>
<text x="45.4" y="54.3">ESP32-C3</text>
<text x="50.6" y="55.9">Mini</text>
</g>
<g font-size="1.4" fill="#006464">
<text x="112.7" y="148.1">VCC</text>
<text x="97.5" y="153.1">BUSY</text>
<text x="110.9" y="153.1">DAC_R</text>
<text x="111.1" y="155.7">DAC_L</text>
<text x="97.5" y="158.2">USB+</text>
<text x="97.5" y="160.8">USB-</text>
<text x="113.8" y="160.8">TX</text>
<text x="97.5" y="165.8">ADKEY1</text>
<text x="113.6" y="163.3">RX</text>
<text x="97.5" y="168.4">ADKEY2</text>
<text x="97.5" y="173.5">SPK1</text>
<text x="113.1" y="170.9">IO2</text>
<text x="113.1" y="168.4">IO1</text>
<text x="97.5" y="176">SPK2</text>
<text x="112.5" y="181.1">GND</text>
<text x="112.5" y="183.6">GND</text>
</g>
<g font-size="1.4" fill="#a90000">
<text x="117.5" y="147.1">1</text>
<text x="94.2" y="152.1">16</text>
<text x="117.5" y="152.1">4</text>
<text x="117.5" y="154.7">5</text>
<text x="94.2" y="157.2">14</text>
<text x="94.2" y="159.8">15</text>
<text x="117.5" y="159.8">3</text>
<text x="94.2" y="164.8">12</text>
<text x="94.2" y="167.4">13</text>
<text x="117.5" y="162.3">2</text>
<text x="117.5" y="167.4">9</text>
<text x="94.6" y="172.5">6</text>
<text x="117" y="169.9">11</text>
<text x="94.6" y="175">8</text>
<text x="117" y="182.6">10</text>
<text x="117.5" y="180.1">7</text>
</g>
<g font-size="1.2" fill="#006464">
<text x="39.9" y="33.7">GPIO5/A5/MISO</text>
<text x="39.9" y="36.2">GPIO6/MOSI</text>
<text x="39.9" y="38.8">GPIO7/SS</text>
<text x="39.9" y="41.3">GPIO8/SDA</text>
<text x="48.8" y="41.3">SCK/A4/GPIO4</text>
<text x="39.9" y="46.4">GPIO10</text>
<text x="39.9" y="43.9">GPIO9/SCL</text>
<text x="52.4" y="46.4">A2/GPIO2</text>
<text x="52.4" y="43.9">A3/GPIO3</text>
<text x="39.9" y="48.9">GPIO20/RX</text>
<text x="39.9" y="51.5">GPIO21/TX</text>
<text x="52.4" y="51.5">A0/GPIO0</text>
<text x="52.4" y="48.9">A1/GPIO1</text>
</g>
<g font-size="1.1" fill="#a90000">
<text x="59.8" y="35.3">3V3</text>
<text x="60.1" y="30.2">5V</text>
<text x="60.4" y="32.8">G</text>
</g>
<text font-size=".7" fill="#840000" x="172.4" y="121">ZCD</text>
<text font-size=".5" fill="#840000" x="140.9" y="90.8">Mounting</text>
</svg>
